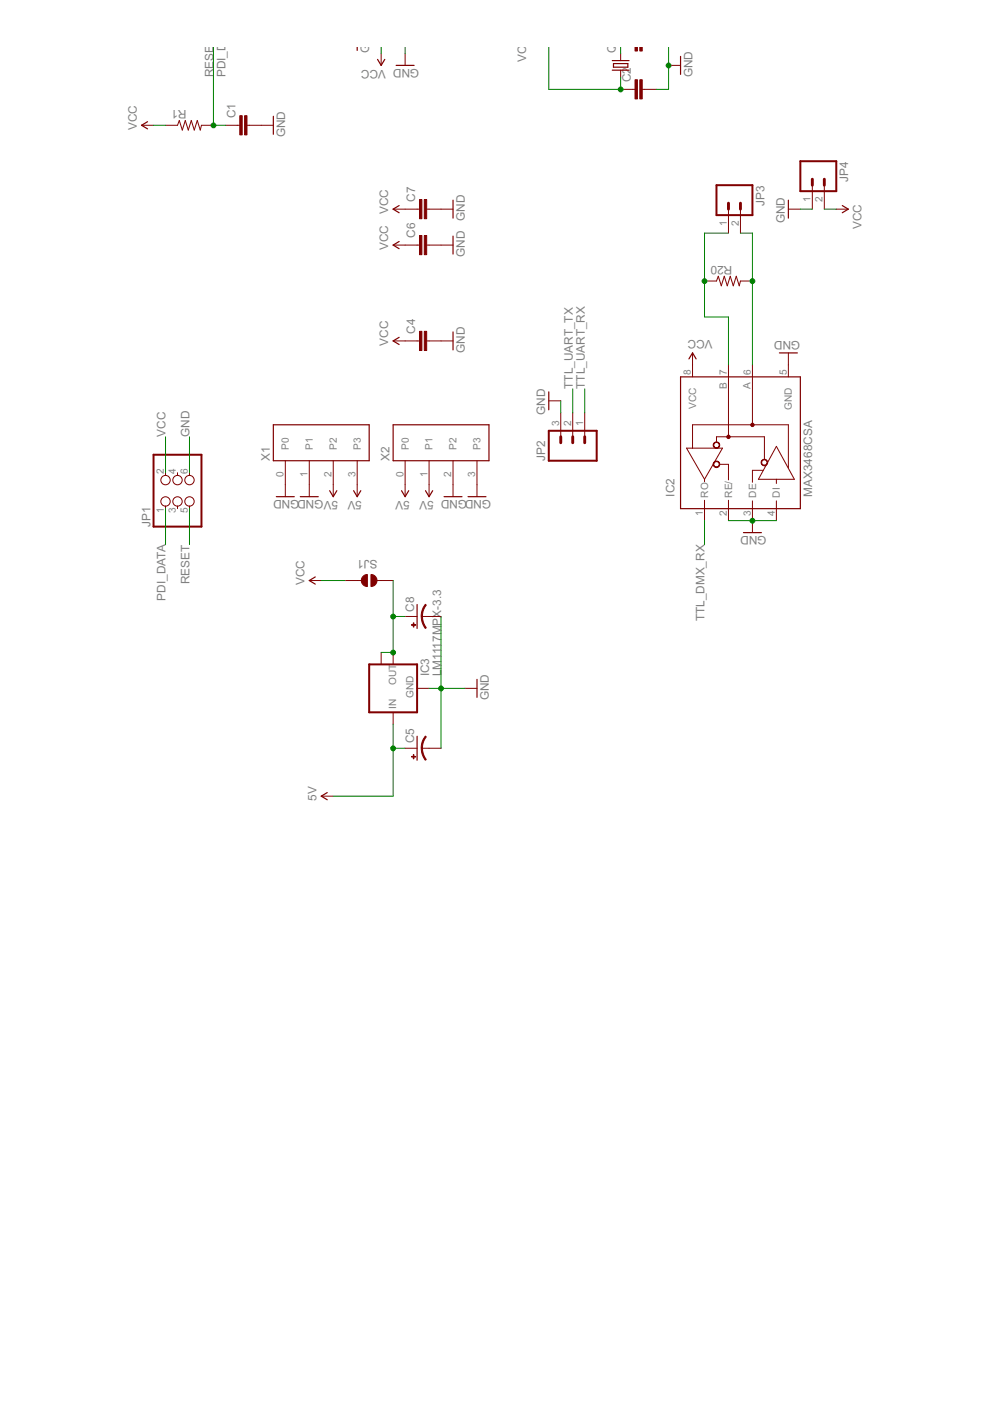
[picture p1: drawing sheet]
<svg xmlns="http://www.w3.org/2000/svg" width="210mm" height="297mm" viewBox="0 0 210 297" stroke-linecap="round" stroke-linejoin="round" font-family="sans-serif">
<g fill="none" stroke="#800000" stroke-width=".25">
<path d="M75.7 9.9v.8M80.1 12.6l.7 1.3 .8-1.3M84 13.9h3.8M129.8 12.8h3.6M129.8 14.9h3.6M130.1 13.5h3v.7h-3zM144.3 12v3.8M31.3 25.8l-1.3 .8 1.3 .7M58 24.7v3.8M84.6 51.2l-1.2 .8 1.2 .7M84.6 43.6l-1.2 .7 1.2 .8M96.1 42.4v3.8"/>
<path d="M96.1 50.1v3.8M167.2 42.4v3.8M178.6 43.6l1.3 .7-1.3 .8M84.6 71.5l-1.2 .8 1.2 .7M96.1 70.4v3.8M144.3 79.9h25.4v27.9h-25.4zM146.1 76.1l.7-1.3 .8 1.3M165.2 74.8h3.9M58 90.1h20.3v7.6h-20.3zM83.4 90.1h20.3v7.6h-20.3zM116.4 83.1v3.8M58.6 105.3h3.8"/>
<path d="M63.7 105.3h3.8M69.9 104l.8 1.3 .7-1.3M75 104l.7 1.3 .8-1.3M85.1 104l.8 1.3 .8-1.3M90.2 104l.8 1.3 .7-1.3M94.1 105.3h3.9M99.2 105.3h3.8M157.6 112.9h3.8M66.8 122.3l-1.2 .8 1.2 .7M88.4 128.2v5M88.4 156.1v5.1M101.1 144v3.8"/>
<path d="M69.4 168l-1.3 .8 1.3 .8"/>
</g>
<g fill="none" stroke="#800000" stroke-width=".21">
<path d="M80.8 11.3v2.6M85.9 11.3v2.6M131.6 11.3v1.5M131.6 14.9v1.5M131.6 18.9h3M136.2 18.9h3M141.8 13.9h2.5M30 26.6h2.6M35.1 26.6h2.5l.4-1.1 .7 2.1 .6-2.1 .6 2.1 .7-2.1 .6 2.1 .6-2.1 .7 2.1 .2-1h2.6M47.8 26.6h3M52.4 26.6h5.6M172.2 39.3v5"/>
<path d="M174.8 39.3v5M83.4 52h5.5M83.4 44.3h5.5M90.5 52h5.6M90.5 44.3h5.6M149.4 59.6h2.5l.4-1 .6 2 .7-2 .6 2 .6-2 .7 2 .6-2 .6 2 .3-1h2.5M154.5 44.3v5.1M157 44.3v5.1M167.2 44.3h2.5M177.3 44.3h2.6M83.4 72.3h5.5M90.5 72.3h5.6"/>
<path d="M146.8 74.8v5.1M154.5 77.4v2.5M159.5 77.4v2.5M167.2 74.8v5.1M60.5 97.7v7.6M65.6 97.7v7.6M70.7 97.7v7.6M75.7 97.7v7.6M85.9 97.7v7.6M91 97.7v7.6M96.1 97.7v7.6M101.1 97.7v7.6"/>
<path d="M116.4 85h2.5M118.9 87.5v5.1M121.4 87.5v5.1M124 87.5v5.1M145.6 95h7.6l-3.8 6.6zM146.8 95v-4.9h20.4v9.1M151.9 93.6v-1h10.2v4.7M152.5 98.4h2v3.3M154.5 80v12.6M159.5 80v10.1M161.8 99.7h-2.3v2.6M164.6 94.6l3.8 7h-7.6z"/>
<path d="M35.1 100.2v.6M35.1 107.3v.5M37.6 100.2v.6M37.6 107.3v.5M40.2 100.2v.6M40.2 107.3v.5M149.4 101.6v.5M149.4 106.1v4.3M154.5 106.1v4.3M159.5 106.2v6.7M164.6 101.6v.9M164.6 106.2v4.2"/>
<path d="M65.6 123.1h2.5M73.2 123.1h3.4M79.9 123.1h3.5M80.8 138.3v2.6M83.4 138.3v2.6M85.9 130.7h2.5M89.5 130.7h4M83.4 151v2.6M85.9 158.6h2.5M88.4 145.9h2.6M89.5 158.6h4M98.6 145.9h2.5"/>
<path d="M68.1 168.8h2.6"/>
<circle cx="35.1" cy="106.3" r=".99"/>
<circle cx="35.1" cy="101.8" r=".99"/>
<circle cx="37.6" cy="101.8" r=".99"/>
<circle cx="37.6" cy="106.3" r=".99"/>
<circle cx="40.2" cy="106.3" r=".99"/>
<circle cx="40.2" cy="101.8" r=".99"/>
</g>
<g fill="#800000" stroke="#800000" stroke-width=".21">
<path d="M51.9 24.5h.5v4.1h-.5z"/>
<path d="M50.8 24.5h.6v4.1h-.6z"/>
<path d="M135.7 16.9h.5v4.1h-.5z"/>
<path d="M134.6 16.9h.5v4.1h-.5z"/>
<path d="M135.7 9.9h.5v.9h-.5z"/>
<path d="M134.6 9.9h.5v.9h-.5z"/>
<path d="M90 70.3h.5v4h-.5z"/>
<path d="M88.9 70.3h.6v4h-.6z"/>
<path d="M90 49.9h.5v4.1h-.5z"/>
<path d="M88.9 49.9h.6v4.1h-.6z"/>
<path d="M90 42.3h.5v4.1h-.5z"/>
<path d="M88.9 42.3h.6v4.1h-.6z"/>
<path d="M87.6 160h.2v.9h-.2z"/>
<path d="M87.2 160.4h.9v.1h-.9z"/>
<path d="M87.6 132.1h.2v.8h-.2z"/>
<path d="M87.2 132.4h.9v.2h-.9z"/>
</g>
<g fill="#800000" stroke="#800000" stroke-width=".21">
<path d="M151.3 98.1a.71 .71 0 0 1 1.2 0 .71 .71 0 0 1-.6 1v-.1a.57 .57 0 0 1-.6-.8 .57 .57 0 0 1 1-.2 .57 .57 0 0 1-.2 1 .61 .61 0 0 1-.8-.1 .61 .61 0 0 1 0-.8z" fill-rule="evenodd"/>
<path d="M151.3 94a.71 .71 0 0 1 1.2 0 .71 .71 0 0 1-.6 1.1v-.1a.57 .57 0 0 1-.6-.8 .57 .57 0 0 1 1-.2 .57 .57 0 0 1-.2 .9 .61 .61 0 0 1-.8-.1 .61 .61 0 0 1 0-.8z" fill-rule="evenodd"/>
<path d="M161.5 97.7a.7 .7 0 0 1 1.2 0 .7 .7 0 0 1-.6 1.1v-.2a.57 .57 0 0 1-.6-.7 .57 .57 0 0 1 .9-.2 .57 .57 0 0 1-.1 .9 .61 .61 0 0 1-.8-.1 .61 .61 0 0 1 0-.8z" fill-rule="evenodd"/>
<path d="M78.7 121.8a1.27 1.27 0 0 1 1.2 1.3 1.27 1.27 0 0 1-1.2 1.3z" fill-rule="evenodd"/>
<path d="M76.9 122.2l.5-.3 .5-.1v2.6a1.26 1.26 0 0 1-1.2-.8 1.26 1.26 0 0 1 .2-1.4z" fill-rule="evenodd"/>
<path d="M90.2 156.1l.2 .1-.7 1.4-.1 1h-.3v-.2a3.9 3.9 0 0 1 .9-2.3z" fill-rule="evenodd"/>
<path d="M89.3 158.6h.3l.1 1.1 .7 1.3-.2 .2-.7-1.2z" fill-rule="evenodd"/>
<path d="M90.2 128.1l.2 .2-.7 1.4-.1 1h-.3l.2-1.4z" fill-rule="evenodd"/>
<path d="M89.3 130.7h.3l.1 1 .7 1.4-.2 .1-.7-1.2z" fill-rule="evenodd"/>
<circle cx="159.5" cy="90.1" r=".36"/>
<circle cx="154.5" cy="92.6" r=".36"/>
</g>
<path d="M151.9 39.3h7.6v6.3h-7.6zM169.7 34.2h7.6v6.3h-7.6zM32.6 96.4h10.1v15.3h-10.1zM116.4 91.3h10.1v6.4h-10.1zM78.3 140.9h10.1v10.1h-10.1z" fill="none" stroke="#800000" stroke-width=".42"/>
<path d="M172.2 38v1.3M174.8 38v1.3M154.5 43.1v1.2M157 43.1v1.2M118.9 92.6v1.3M121.4 92.6v1.3M124 92.6v1.3" fill="none" stroke="#800000" stroke-width=".61"/>
<g fill="none" stroke="#008000" stroke-width=".21">
<path d="M45.3 9.9v16.7h2.5M80.8 9.9v1.4M85.9 9.9v1.4M116.4 9.9v9h15.2v-2.5M131.6 9.9v1.4M141.8 9.9v9h-2.6M32.6 26.6h2.5M154.5 49.4h-5.1v17.8h5.1v10.2M157 49.4h2.5v28M169.7 44.3h2.5M174.8 44.3h2.5M35.1 92.6v7.6"/>
<path d="M40.2 92.6v7.6M118.9 85v2.5M121.4 82.4v5.1M124 82.4v5.1M35.1 107.8v7.7M40.2 107.8v7.7M149.4 110.4v5.1M154.5 110.4h10.1M68.1 123.1h5.1M83.4 123.1v15.2h-2.6M83.4 130.7h2.5M93.5 130.7v27.9"/>
<path d="M83.4 153.6v15.2h-12.7M83.4 158.6h2.5M91 145.9h7.6"/>
</g>
<g fill="#008000" stroke="#008000" stroke-width=".21">
<circle cx="141.8" cy="13.9" r=".51"/>
<circle cx="159.5" cy="110.4" r=".51"/>
<circle cx="93.5" cy="146" r=".51"/>
<circle cx="45.3" cy="26.6" r=".51"/>
<circle cx="83.4" cy="158.7" r=".51"/>
<circle cx="131.6" cy="19" r=".51"/>
<circle cx="159.5" cy="59.6" r=".51"/>
<circle cx="149.4" cy="59.6" r=".51"/>
<circle cx="83.4" cy="138.3" r=".51"/>
<circle cx="83.4" cy="130.7" r=".51"/>
</g>
<g font-size="2.8" fill="#808080">
<text x="78.3" y="11.3" transform="rotate(-90 78.3 11.3)">GND</text>
<text x="130.6" y="11.3" transform="rotate(-90 130.6 11.3)">Q19</text>
<text x="45.3" y="16.4" transform="rotate(-90 45.3 16.4)">RESET</text>
<text x="47.8" y="16.4" transform="rotate(-90 47.8 16.4)">PDI_DATA</text>
<text x="88.9" y="14.6" transform="rotate(-180 88.9 14.6)">GND VCC</text>
<text x="111.5" y="13" transform="rotate(-90 111.5 13)">VCC</text>
<text x="133.8" y="17.4" transform="rotate(-90 133.8 17.4)">C2</text>
<text x="146.8" y="16.4" transform="rotate(-90 146.8 16.4)">GND</text>
<text x="39.6" y="23.3" transform="rotate(-180 39.6 23.3)">R1</text>
<text x="29" y="27.6" transform="rotate(-90 29 27.6)">VCC</text>
<text x="50" y="25" transform="rotate(-90 50 25)">C1</text>
<text x="60.5" y="29.1" transform="rotate(-90 60.5 29.1)">GND</text>
<text x="179.8" y="38.5" transform="rotate(-90 179.8 38.5)">JP4</text>
<text x="82.3" y="45.4" transform="rotate(-90 82.3 45.4)">VCC</text>
<text x="88" y="42.8" transform="rotate(-90 88 42.8)">C7</text>
<text x="98.6" y="46.9" transform="rotate(-90 98.6 46.9)">GND</text>
<text x="162.1" y="43.6" transform="rotate(-90 162.1 43.6)">JP3</text>
<text x="166.4" y="47.4" transform="rotate(-90 166.4 47.4)">GND</text>
<text x="82.3" y="53" transform="rotate(-90 82.3 53)">VCC</text>
<text x="88" y="50.4" transform="rotate(-90 88 50.4)">C6</text>
<text x="182.6" y="48.6" transform="rotate(-90 182.6 48.6)">VCC</text>
<text x="98.6" y="54.5" transform="rotate(-90 98.6 54.5)">GND</text>
<text x="155.2" y="56.3" transform="rotate(-180 155.2 56.3)">R20</text>
<text x="88" y="70.8" transform="rotate(-90 88 70.8)">C4</text>
<text x="82.3" y="73.3" transform="rotate(-90 82.3 73.3)">VCC</text>
<text x="98.6" y="74.8" transform="rotate(-90 98.6 74.8)">GND</text>
<text x="151.1" y="72" transform="rotate(-180 151.1 72)">VCC</text>
<text x="169.7" y="72.3" transform="rotate(-180 169.7 72.3)">GND</text>
<text x="121.4" y="82.4" transform="rotate(-90 121.4 82.4)">TTL_UART_TX</text>
<text x="124" y="82.4" transform="rotate(-90 124 82.4)">TTL_UART_RX</text>
<text x="115.6" y="88" transform="rotate(-90 115.6 88)">GND</text>
<text x="35.1" y="92.6" transform="rotate(-90 35.1 92.6)">VCC</text>
<text x="40.2" y="92.6" transform="rotate(-90 40.2 92.6)">GND</text>
<text x="57.2" y="97.7" transform="rotate(-90 57.2 97.7)">X1</text>
<text x="82.6" y="97.7" transform="rotate(-90 82.6 97.7)">X2</text>
<text x="115.6" y="97.7" transform="rotate(-90 115.6 97.7)">JP2</text>
<text x="71.7" y="106.3" transform="rotate(-180 71.7 106.3)">5VGNDGND</text>
<text x="76.7" y="106.3" transform="rotate(-180 76.7 106.3)">5V</text>
<text x="86.9" y="106.3" transform="rotate(-180 86.9 106.3)">5V</text>
<text x="104.1" y="106.1" transform="rotate(-180 104.1 106.1)">GNDGND 5V</text>
<text x="143" y="105.3" transform="rotate(-90 143 105.3)">IC2</text>
<text x="172.2" y="105.3" transform="rotate(-90 172.2 105.3)">MAX3468CSA</text>
<text x="31.9" y="111.7" transform="rotate(-90 31.9 111.7)">JP1</text>
<text x="162.5" y="113.7" transform="rotate(-180 162.5 113.7)">GND</text>
<text x="80" y="118.8" transform="rotate(-180 80 118.8)">SJ1</text>
<text x="40.2" y="123.8" transform="rotate(-90 40.2 123.8)">RESET</text>
<text x="64.6" y="124.1" transform="rotate(-90 64.6 124.1)">VCC</text>
<text x="35.1" y="127.3" transform="rotate(-90 35.1 127.3)">PDI_DATA</text>
<text x="87.8" y="129.7" transform="rotate(-90 87.8 129.7)">C8</text>
<text x="149.4" y="131.8" transform="rotate(-90 149.4 131.8)">TTL_DMX_RX</text>
<text x="91" y="143.4" transform="rotate(-90 91 143.4)">IC3</text>
<text x="93.5" y="143.4" transform="rotate(-90 93.5 143.4)">LM1117MPX-3.3</text>
<text x="103.7" y="148.5" transform="rotate(-90 103.7 148.5)">GND</text>
<text x="87.8" y="157.6" transform="rotate(-90 87.8 157.6)">C5</text>
<text x="67.1" y="169.8" transform="rotate(-90 67.1 169.8)">5V</text>
</g>
<g font-size="2.4" fill="#808080">
<text x="154.1" y="47.9" transform="rotate(-90 154.1 47.9)">1</text>
<text x="156.6" y="47.9" transform="rotate(-90 156.6 47.9)">2</text>
<text x="171.9" y="42.8" transform="rotate(-90 171.9 42.8)">1</text>
<text x="174.4" y="42.8" transform="rotate(-90 174.4 42.8)">2</text>
<text x="146.5" y="79.5" transform="rotate(-90 146.5 79.5)">8</text>
<text x="154.1" y="82.4" transform="rotate(-90 154.1 82.4)">B</text>
<text x="154.1" y="79.5" transform="rotate(-90 154.1 79.5)">7</text>
<text x="159.1" y="82.4" transform="rotate(-90 159.1 82.4)">A</text>
<text x="159.2" y="79.5" transform="rotate(-90 159.2 79.5)">6</text>
<text x="166.8" y="79.5" transform="rotate(-90 166.8 79.5)">5</text>
<text x="147.6" y="86.7" transform="rotate(-90 147.6 86.7)">VCC</text>
<text x="167.9" y="87" transform="rotate(-90 167.9 87)">GND</text>
<text x="61.3" y="95.3" transform="rotate(-90 61.3 95.3)">P0</text>
<text x="66.3" y="95.3" transform="rotate(-90 66.3 95.3)">P1</text>
<text x="71.4" y="95.3" transform="rotate(-90 71.4 95.3)">P2</text>
<text x="76.5" y="95.3" transform="rotate(-90 76.5 95.3)">P3</text>
<text x="86.7" y="95.3" transform="rotate(-90 86.7 95.3)">P0</text>
<text x="91.7" y="95.3" transform="rotate(-90 91.7 95.3)">P1</text>
<text x="96.8" y="95.3" transform="rotate(-90 96.8 95.3)">P2</text>
<text x="101.9" y="95.3" transform="rotate(-90 101.9 95.3)">P3</text>
<text x="118.5" y="90.3" transform="rotate(-90 118.5 90.3)">3</text>
<text x="121.1" y="90.3" transform="rotate(-90 121.1 90.3)">2</text>
<text x="123.6" y="90.3" transform="rotate(-90 123.6 90.3)">1</text>
<text x="34.7" y="100.4" transform="rotate(-90 34.7 100.4)">2</text>
<text x="37.3" y="100.4" transform="rotate(-90 37.3 100.4)">4</text>
<text x="39.8" y="100.4" transform="rotate(-90 39.8 100.4)">6</text>
<text x="60.1" y="101.2" transform="rotate(-90 60.1 101.2)">0</text>
<text x="65.2" y="101.2" transform="rotate(-90 65.2 101.2)">1</text>
<text x="70.3" y="101.2" transform="rotate(-90 70.3 101.2)">2</text>
<text x="75.4" y="101.2" transform="rotate(-90 75.4 101.2)">3</text>
<text x="85.5" y="101.2" transform="rotate(-90 85.5 101.2)">0</text>
<text x="90.6" y="101.2" transform="rotate(-90 90.6 101.2)">1</text>
<text x="95.7" y="101.2" transform="rotate(-90 95.7 101.2)">2</text>
<text x="100.8" y="101.2" transform="rotate(-90 100.8 101.2)">3</text>
<text x="150.1" y="105.5" transform="rotate(-90 150.1 105.5)">RO</text>
<text x="155.2" y="105.5" transform="rotate(-90 155.2 105.5)">RE/</text>
<text x="160.3" y="105.5" transform="rotate(-90 160.3 105.5)">DE</text>
<text x="165.4" y="105.5" transform="rotate(-90 165.4 105.5)">DI</text>
<text x="34.7" y="108.8" transform="rotate(-90 34.7 108.8)">1</text>
<text x="37.3" y="108.8" transform="rotate(-90 37.3 108.8)">3</text>
<text x="39.8" y="108.8" transform="rotate(-90 39.8 108.8)">5</text>
<text x="149" y="109.4" transform="rotate(-90 149 109.4)">1</text>
<text x="154.1" y="109.4" transform="rotate(-90 154.1 109.4)">2</text>
<text x="159.2" y="109.4" transform="rotate(-90 159.2 109.4)">3</text>
<text x="164.3" y="109.4" transform="rotate(-90 164.3 109.4)">4</text>
<text x="84" y="145.3" transform="rotate(-90 84 145.3)">OUT</text>
<text x="87.7" y="148" transform="rotate(-90 87.7 148)">GND</text>
<text x="84" y="150.4" transform="rotate(-90 84 150.4)">IN</text>
</g>
</svg>
